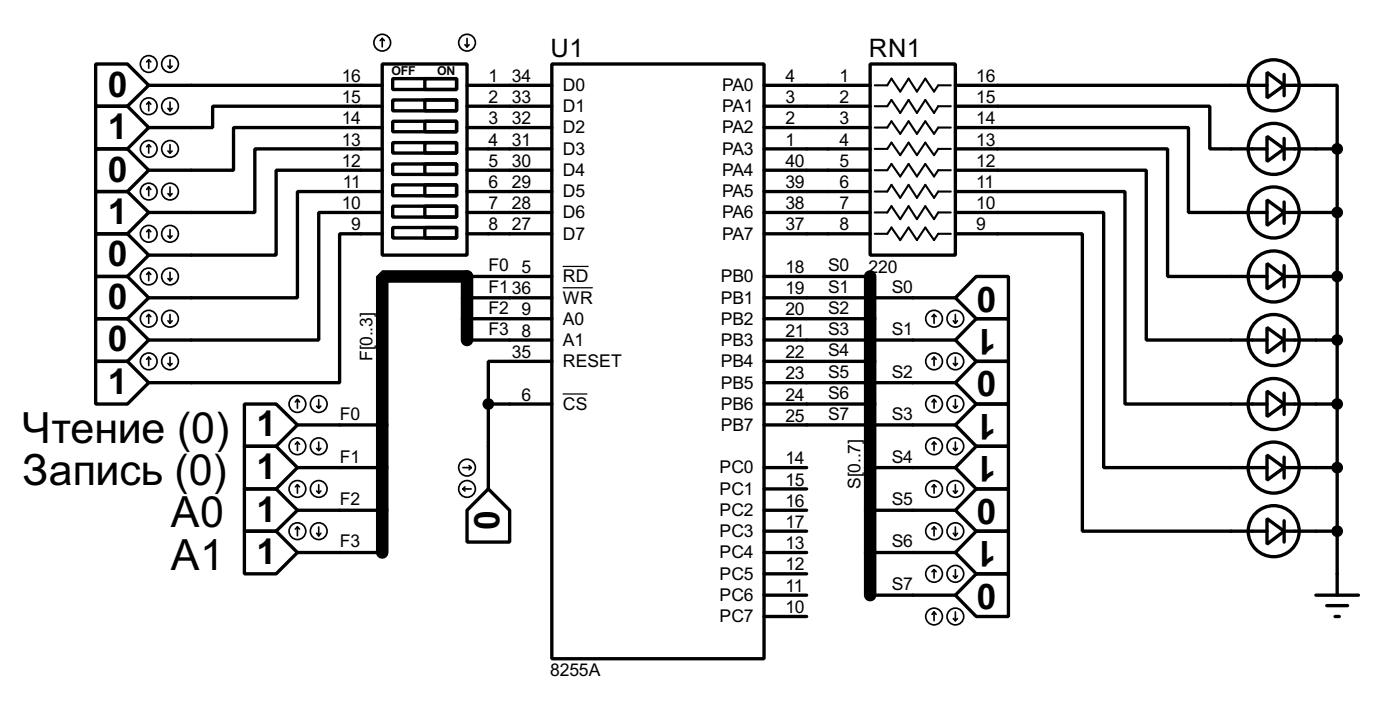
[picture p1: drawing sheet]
<svg xmlns="http://www.w3.org/2000/svg" width="168mm" height="86mm" viewBox="0 0 168 86" stroke-linecap="round" stroke-linejoin="round" font-family="sans-serif">
<path d="M104.2 33.1v38.1M55.9 40.7v-7.6h-10.1v33" fill="none" stroke="#000" stroke-width="1.5"/>
<g fill="none" stroke="#000" stroke-width=".4">
<path d="M11.5 7.7h3.8l2.5 2.5-2.5 2.5h-3.8zM11.5 12.7h3.8l2.5 2.6-2.5 2.5h-3.8zM11.5 17.8h3.8l2.5 2.6-2.5 2.5h-3.8zM17.8 10.2h28M45.8 7.7h10.1v22.8h-10.1zM45.8 12.7h-20.3v2.6h-7.7M45.8 15.3h-17.8v5.1h-10.2M45.8 17.8h-15.3v7.6h-12.7M47 9.4h7.7v1.3h-7.7zM47 12h7.7v1.3h-7.7zM47 14.5h7.7v1.3h-7.7zM47 17.1h7.7v1.2h-7.7z"/>
<path d="M47 19.6h7.7v1.3h-7.7zM50.9 9.4h3.8v1.3h-3.8zM50.9 12h3.8v1.3h-3.8zM50.9 14.5h3.8v1.3h-3.8zM50.9 17.1h3.8v1.2h-3.8zM50.9 19.6h3.8v1.3h-3.8zM55.9 17.8h10.2M55.9 10.2h10.2M55.9 12.7h10.2M55.9 15.3h10.2M66.1 7.7h25.4v71.1h-25.4zM91.5 17.8h12.7"/>
<path d="M91.5 10.2h12.7M91.5 12.7h12.7M91.5 15.3h12.7M104.2 7.7h10.2v22.8h-10.2zM114.4 12.7h30.4v5.1h6.9M114.4 15.3h27.9v10.1h9.4M114.4 17.8h25.4v15.3h11.9M114.4 10.2h37.3M151.7 8.7l2 1.5-2 1.5zM151.7 16.3l2 1.5-2 1.5zM153.7 10.2h6.4v7.6M153.7 17.8h6.4"/>
<path d="M153.7 8.9v2.6M153.7 16.6v2.5M160.1 17.8v53.4M11.5 22.9h3.8l2.5 2.5-2.5 2.6h-3.8zM11.5 28h3.8l2.5 2.5-2.5 2.6h-3.8zM11.5 33.1h3.8l2.5 2.5-2.5 2.5h-3.8zM11.5 38.1h3.8l2.5 2.6-2.5 2.5h-3.8zM45.8 20.4h-12.7v10.1h-15.3M45.8 22.9h-10.2v12.7h-17.8M45.8 25.4h-7.6v15.3h-20.4M45.8 28h-5.1v17.8h-22.9M47 22.1h7.7v1.3h-7.7z"/>
<path d="M47 24.7h7.7v1.3h-7.7zM47 27.2h7.7v1.3h-7.7zM50.9 22.1h3.8v1.3h-3.8zM50.9 24.7h3.8v1.3h-3.8zM50.9 27.2h3.8v1.3h-3.8zM55.9 33.1h10.2M55.9 25.4h10.2M55.9 20.4h10.2M55.9 22.9h10.2M55.9 28h10.2M55.9 35.6h10.2M55.9 38.1h10.2"/>
<path d="M91.5 33.1h12.7M91.5 25.4h12.7M91.5 20.4h12.7M91.5 22.9h12.7M91.5 28h12.7M91.5 35.6h22.9M91.5 38.1h12.7M114.4 20.4h22.8v20.3h14.5M114.4 22.9h20.3v25.4h17M114.4 25.4h17.7v30.5h19.6M114.4 28h15.2v35.5h22.1M116.9 33.1h3.8v5h-3.8l-2.5-2.5z"/>
<path d="M116.9 38.1h3.8v5.1h-3.8l-2.5-2.5zM151.7 23.9l2 1.5-2 1.6zM151.7 31.5l2 1.6-2 1.5zM151.7 39.2l2 1.5-2 1.5zM153.7 33.1h6.4M153.7 25.4h6.4M153.7 24.2v2.5M153.7 31.8v2.5M153.7 39.4v2.6M11.5 43.2h3.8l2.5 2.6-2.5 2.5h-3.8zM29.3 48.3h3.8l2.5 2.5-2.5 2.6h-3.8zM29.3 53.4h3.8l2.5 2.5-2.5 2.6h-3.8z"/>
<path d="M29.3 58.5h3.8l2.5 2.5-2.5 2.5h-3.8zM35.6 55.9h10.2M35.6 50.8h10.2M55.9 40.7h10.2M58.5 48.3h7.6M58.5 48.3v10.2M66.1 43.2h-7.6v5.1M91.5 55.9h5.1M91.5 48.3h12.7M91.5 40.7h22.9M91.5 43.2h12.7M91.5 45.8h22.9"/>
<path d="M91.5 50.8h22.9M91.5 58.5h5.1M104.2 55.9h10.2M114.4 50.8l2.5-2.5h3.8v5.1h-3.8zM116.9 43.2h3.8v5.1h-3.8l-2.5-2.5zM116.9 53.4h3.8v5.1h-3.8l-2.5-2.6zM116.9 58.5h3.8v5h-3.8l-2.5-2.5zM151.7 54.4l2 1.5-2 1.5zM151.7 46.8l2 1.5-2 1.5zM153.7 55.9h6.4M153.7 48.3h6.4M153.7 40.7h6.4"/>
<path d="M153.7 47v2.6M153.7 54.7v2.5M29.3 63.5h3.8l2.5 2.6-2.5 2.5h-3.8zM35.6 66.1h10.2M35.6 61h10.2M55.9 61l2.6-2.5 2.5 2.5v3.8h-5.1zM91.5 63.5h5.1M91.5 66.1h5.1M91.5 71.2h5.1M91.5 61h5.1M91.5 68.6h5.1M91.5 73.7h5.1"/>
<path d="M104.2 66.1h10.2M104.2 71.2h10.2M104.2 61h10.2M116.9 63.5h3.8v5.1h-3.8l-2.5-2.5zM116.9 68.6h3.8v5.1h-3.8l-2.5-2.5zM151.7 62l2 1.5-2 1.6zM153.7 63.5h6.4M153.7 62.3v2.5M157.5 71.2h5.1M158.8 72.4h2.5M159.8 73.7h.5"/>
<circle cx="152.4" cy="10.2" r="3.1"/>
<circle cx="152.4" cy="17.8" r="3.1"/>
<circle cx="152.4" cy="33.1" r="3.1"/>
<circle cx="152.4" cy="25.4" r="3.1"/>
<circle cx="152.4" cy="40.7" r="3.1"/>
<circle cx="152.4" cy="48.3" r="3.1"/>
<circle cx="152.4" cy="55.9" r="3.1"/>
<circle cx="152.4" cy="63.5" r="3.1"/>
</g>
<path d="M67.4 31.9h3.1M67.4 34.4h3.6M67.4 47.1h2.9" fill="none" stroke="#000" stroke-width=".15"/>
<g fill="none" stroke="#000" stroke-width=".2">
<path d="M17.8 7.2l-.2 .2M17.8 7.2l.3 .2M17.8 7.2v1M17.8 12.2v1.1M17.8 17.3v1M17.8 12.2l-.2 .3M17.8 12.2l.3 .3M17.8 17.3l-.2 .3M17.8 17.3l.3 .3M20.1 7.9l.3 .3M20.1 13l.3 .3M20.1 18.1l.3 .2"/>
<path d="M20.4 7.2v1M20.4 12.2v1.1M20.4 17.3v1M20.6 7.9l-.2 .3M20.6 13l-.2 .3M20.6 18.1l-.2 .2M45.8 4.6l-.3 .3M45.8 4.6l.2 .3M45.8 4.6v1M55.7 5.4l.2 .2M55.9 4.6v1M56.2 5.4l-.3 .2"/>
<path d="M17.8 22.4v1M17.8 27.5v1M17.8 32.6v1M17.8 37.6v1.1M17.8 22.4l-.2 .3M17.8 22.4l.3 .3M17.8 27.5l-.2 .2M17.8 27.5l.3 .2M17.8 32.6l-.2 .2M17.8 32.6l.3 .2M17.8 37.6l-.2 .3M17.8 37.6l.3 .3"/>
<path d="M20.1 23.2l.3 .2M20.1 28.2l.3 .3M20.1 33.3l.3 .3M20.1 38.4l.3 .3M20.4 22.4v1M20.4 27.5v1M20.4 32.6v1M20.4 37.6v1.1M20.6 23.2l-.2 .2M20.6 28.2l-.2 .3M20.6 33.3l-.2 .3M20.6 38.4l-.2 .3"/>
<path d="M111.8 37.6l.3 .3M111.8 37.6l-.2 .3M111.8 37.6v1.1M114.1 38.4l.3 .3M114.4 37.6v1.1M114.6 38.4l-.2 .3M17.8 42.7v1M17.8 42.7l-.2 .3M17.8 42.7l.3 .3M20.1 43.5l.3 .2M20.4 42.7v1M20.6 43.5l-.2 .2"/>
<path d="M35.6 47.8l-.2 .3M35.6 47.8l.3 .3M35.6 47.8v1M35.6 52.9v1M35.6 58v1M35.6 52.9l-.2 .2M35.6 52.9l.3 .2M35.6 58l-.2 .2M35.6 58l.3 .2M37.9 48.6l.3 .2M37.9 53.6l.3 .3M37.9 58.7l.3 .3"/>
<path d="M38.2 47.8v1M38.2 52.9v1M38.2 58v1M38.4 48.6l-.2 .2M38.4 53.6l-.2 .3M38.4 58.7l-.2 .3M55.4 58.5l.3 .2M55.4 58.5h1M55.4 55.9h1M55.7 58.2l-.3 .3M56.2 55.7l.2 .2M56.4 55.9l-.2 .3"/>
<path d="M111.8 42.7v1M111.8 47.8v1M111.8 52.9v1M111.8 58v1M111.8 42.7l.3 .3M111.8 42.7l-.2 .3M111.8 47.8l.3 .3M111.8 47.8l-.2 .3M111.8 52.9l.3 .2M111.8 52.9l-.2 .2M111.8 58l.3 .2M111.8 58l-.2 .2"/>
<path d="M114.1 43.5l.3 .2M114.1 48.6l.3 .2M114.1 53.6l.3 .3M114.1 58.7l.3 .3M114.4 42.7v1M114.4 47.8v1M114.4 52.9v1M114.4 58v1M114.6 43.5l-.2 .2M114.6 48.6l-.2 .2M114.6 53.6l-.2 .3M114.6 58.7l-.2 .3"/>
<path d="M35.6 63v1.1M35.6 63l-.2 .3M35.6 63l.3 .3M37.9 63.8l.3 .3M38.2 63v1.1M38.4 63.8l-.2 .3M111.8 63v1.1M111.8 68.1v1M111.8 73.2v1M111.8 63l.3 .3M111.8 63l-.2 .3M111.8 68.1l.3 .3"/>
<path d="M111.8 68.1l-.2 .3M111.8 73.2l.3 .3M111.8 73.2l-.2 .3M114.1 63.8l.3 .3M114.1 68.9l.3 .2M114.1 74l.3 .2M114.4 63v1.1M114.4 68.1v1M114.4 73.2v1M114.6 63.8l-.2 .3M114.6 68.9l-.2 .2M114.6 74l-.2 .2"/>
<circle cx="17.8" cy="7.7" r="1"/>
<circle cx="17.8" cy="12.7" r="1"/>
<circle cx="17.8" cy="17.8" r="1"/>
<circle cx="20.3" cy="7.7" r="1"/>
<circle cx="20.3" cy="12.7" r="1"/>
<circle cx="20.3" cy="17.8" r="1"/>
<circle cx="45.7" cy="5.1" r="1"/>
<circle cx="55.9" cy="5.1" r="1"/>
<circle cx="17.8" cy="33.1" r="1"/>
<circle cx="17.8" cy="28" r="1"/>
<circle cx="17.8" cy="38.1" r="1"/>
<circle cx="17.8" cy="22.9" r="1"/>
<circle cx="20.3" cy="38.1" r="1"/>
<circle cx="20.3" cy="33.1" r="1"/>
<circle cx="20.3" cy="28" r="1"/>
<circle cx="20.3" cy="22.9" r="1"/>
<circle cx="111.8" cy="38.1" r="1"/>
<circle cx="114.3" cy="38.1" r="1"/>
<circle cx="17.8" cy="43.2" r="1"/>
<circle cx="20.3" cy="43.2" r="1"/>
<circle cx="35.6" cy="48.3" r="1"/>
<circle cx="35.6" cy="58.5" r="1"/>
<circle cx="35.6" cy="53.4" r="1"/>
<circle cx="38.1" cy="48.3" r="1"/>
<circle cx="38.1" cy="53.4" r="1"/>
<circle cx="38.1" cy="58.5" r="1"/>
<circle cx="55.9" cy="58.5" r="1"/>
<circle cx="55.9" cy="55.9" r="1"/>
<circle cx="111.8" cy="43.2" r="1"/>
<circle cx="111.8" cy="48.3" r="1"/>
<circle cx="111.8" cy="53.4" r="1"/>
<circle cx="111.8" cy="58.5" r="1"/>
<circle cx="114.3" cy="48.3" r="1"/>
<circle cx="114.3" cy="43.2" r="1"/>
<circle cx="114.3" cy="53.4" r="1"/>
<circle cx="114.3" cy="58.5" r="1"/>
<circle cx="35.6" cy="63.5" r="1"/>
<circle cx="38.1" cy="63.5" r="1"/>
<circle cx="111.8" cy="63.5" r="1"/>
<circle cx="111.8" cy="68.6" r="1"/>
<circle cx="111.8" cy="73.7" r="1"/>
<circle cx="114.3" cy="68.6" r="1"/>
<circle cx="114.3" cy="63.5" r="1"/>
<circle cx="114.3" cy="73.7" r="1"/>
</g>
<g fill="#000" stroke="#000" stroke-width=".4">
<circle cx="160" cy="17.8" r=".5"/>
<circle cx="160" cy="25.4" r=".5"/>
<circle cx="160" cy="33.1" r=".5"/>
<circle cx="58.4" cy="48.3" r=".5"/>
<circle cx="160" cy="55.9" r=".5"/>
<circle cx="160" cy="48.3" r=".5"/>
<circle cx="160" cy="40.7" r=".5"/>
<circle cx="160" cy="63.5" r=".5"/>
</g>
<path d="M104.7 10.2h1.5l.5-.8 1.1 1.6 1-1.6 1 1.6 1-1.6 1 1.6 .5-.8h1.5M104.7 12.7h1.5l.5-.7 1.1 1.5 1-1.5 1 1.5 1-1.5 1 1.5 .5-.8h1.5M104.7 15.3h1.5l.5-.8 1.1 1.5 1-1.5 1 1.5 1-1.5 1 1.5 .5-.7h1.5M104.7 17.8h1.5l.5-.7 1.1 1.5 1-1.5 1 1.5 1-1.5 1 1.5 .5-.8h1.5M104.7 20.4h1.5l.5-.8 1.1 1.5 1-1.5 1 1.5 1-1.5 1 1.5 .5-.7h1.5M104.7 22.9h1.5l.5-.8 1.1 1.6 1-1.6 1 1.6 1-1.6 1 1.6 .5-.8h1.5M104.7 25.4h1.5l.5-.7 1.1 1.5 1-1.5 1 1.5 1-1.5 1 1.5 .5-.8h1.5M104.7 28h1.5l.5-.8 1.1 1.5 1-1.5 1 1.5 1-1.5 1 1.5 .5-.7h1.5" fill="none" stroke="#000" stroke-width=".25"/>
<g font-size="5.8">
<text x="2.6" y="52.9">Чтение (0)</text>
<text x="2.6" y="58">Запись (0)</text>
<text x="20.4" y="63.1">A0</text>
<text x="20.4" y="68.1">A1</text>
</g>
<g font-size="4.8">
<text x="12.9" y="11.6">0</text>
<text x="12.9" y="16.6">1</text>
<text x="12.9" y="21.7">0</text>
<text x="12.9" y="26.8">1</text>
<text x="12.9" y="31.9">0</text>
<text x="119.3" y="34.2" transform="rotate(-180 119.3 34.2)">0</text>
<text x="12.9" y="37">0</text>
<text x="119.3" y="39.3" transform="rotate(-180 119.3 39.3)">1</text>
<text x="12.9" y="42">0</text>
<text x="12.9" y="47.1">1</text>
<text x="119.3" y="44.4" transform="rotate(-180 119.3 44.4)">0</text>
<text x="30.7" y="52.2">1</text>
<text x="119.3" y="49.5" transform="rotate(-180 119.3 49.5)">1</text>
<text x="30.7" y="57.3">1</text>
<text x="119.3" y="59.7" transform="rotate(-180 119.3 59.7)">0</text>
<text x="119.3" y="54.6" transform="rotate(-180 119.3 54.6)">1</text>
<text x="30.7" y="62.4">1</text>
<text x="59.8" y="63.4" transform="rotate(-90 59.8 63.4)">0</text>
<text x="119.3" y="64.7" transform="rotate(-180 119.3 64.7)">1</text>
<text x="30.7" y="67.4">1</text>
<text x="119.3" y="69.8" transform="rotate(-180 119.3 69.8)">0</text>
</g>
<g font-size="3.4">
<text x="65.9" y="6.9">U1</text>
<text x="104" y="6.9">RN1</text>
</g>
<g font-size="2.4">
<text x="40.9" y="9.8">16</text>
<text x="58.5" y="9.8">1</text>
<text x="61.3" y="9.8">34</text>
<text x="67.4" y="10.9">D0</text>
<text x="86.4" y="10.9">PA0</text>
<text x="94" y="9.8">4</text>
<text x="100.5" y="9.8">1</text>
<text x="116.9" y="9.8">16</text>
<text x="40.9" y="12.3">15</text>
<text x="40.9" y="14.8">14</text>
<text x="40.9" y="17.4">13</text>
<text x="58.5" y="12.3">2</text>
<text x="58.5" y="14.8">3</text>
<text x="58.5" y="17.4">4</text>
<text x="61.3" y="12.3">33</text>
<text x="61.3" y="14.8">32</text>
<text x="61.3" y="17.4">31</text>
<text x="67.4" y="13.4">D1</text>
<text x="67.4" y="16">D2</text>
<text x="86.4" y="13.4">PA1</text>
<text x="86.4" y="16">PA2</text>
<text x="94" y="12.3">3</text>
<text x="94" y="14.8">2</text>
<text x="94" y="17.4">1</text>
<text x="100.5" y="12.3">2</text>
<text x="100.5" y="14.8">3</text>
<text x="100.5" y="17.4">4</text>
<text x="116.9" y="12.3">15</text>
<text x="116.9" y="14.8">14</text>
<text x="116.9" y="17.4">13</text>
<text x="40.9" y="19.9">12</text>
<text x="41.1" y="22.5">11</text>
<text x="58.5" y="19.9">5</text>
<text x="58.5" y="22.5">6</text>
<text x="61.3" y="19.9">30</text>
<text x="61.3" y="22.5">29</text>
<text x="67.4" y="18.5">D3</text>
<text x="67.4" y="21.1">D4</text>
<text x="67.4" y="23.6">D5</text>
<text x="86.4" y="18.5">PA3</text>
<text x="86.4" y="21.1">PA4</text>
<text x="86.4" y="23.6">PA5</text>
<text x="94" y="19.9">40</text>
<text x="94" y="22.5">39</text>
<text x="100.5" y="19.9">5</text>
<text x="100.5" y="22.5">6</text>
<text x="116.9" y="19.9">12</text>
<text x="116.9" y="22.5">11</text>
<text x="40.9" y="25">10</text>
<text x="42.1" y="27.5">9</text>
<text x="58.5" y="25">7</text>
<text x="58.5" y="27.5">8</text>
<text x="61.3" y="25">28</text>
<text x="61.3" y="27.5">27</text>
<text x="67.4" y="26.1">D6</text>
<text x="67.4" y="28.7">D7</text>
<text x="86.4" y="26.1">PA6</text>
<text x="86.4" y="28.7">PA7</text>
<text x="94" y="25">38</text>
<text x="94" y="27.5">37</text>
<text x="100.5" y="25">7</text>
<text x="100.5" y="27.5">8</text>
<text x="116.9" y="25">10</text>
<text x="116.9" y="27.5">9</text>
<text x="58.5" y="32.5">F0</text>
<text x="58.5" y="35">F136</text>
<text x="62.4" y="32.6">5</text>
<text x="67.4" y="33.8">RD</text>
<text x="86.3" y="33.8">PB0</text>
<text x="94" y="32.6">18</text>
<text x="94" y="35.2">19</text>
<text x="99.1" y="32.5">S0</text>
<text x="99.1" y="35">S1</text>
<text x="104" y="32.6">220</text>
<text x="106.7" y="35">S0</text>
<text x="58.5" y="40">F3</text>
<text x="58.5" y="37.5">F2</text>
<text x="62.4" y="37.7">9</text>
<text x="62.4" y="40.2">8</text>
<text x="67.4" y="36.3">WR</text>
<text x="67.4" y="38.8">A0</text>
<text x="67.4" y="41.4">A1</text>
<text x="86.3" y="36.3">PB1</text>
<text x="86.3" y="38.8">PB2</text>
<text x="86.3" y="41.4">PB3</text>
<text x="94" y="37.7">20</text>
<text x="94" y="40.2">21</text>
<text x="99.1" y="37.5">S2</text>
<text x="99.1" y="40">S3</text>
<text x="106.7" y="40">S1</text>
<text x="44.6" y="43.2" transform="rotate(-90 44.6 43.2)">F[0..3]</text>
<text x="61.3" y="42.8">35</text>
<text x="62.4" y="47.9">6</text>
<text x="67.4" y="43.9">RESET</text>
<text x="86.3" y="43.9">PB4</text>
<text x="86.3" y="46.5">PB5</text>
<text x="94" y="42.8">22</text>
<text x="94" y="45.4">23</text>
<text x="94" y="47.9">24</text>
<text x="99.1" y="42.6">S4</text>
<text x="99.1" y="45.2">S5</text>
<text x="99.1" y="47.7">S6</text>
<text x="106.7" y="45.2">S2</text>
<text x="40.7" y="50.2">F0</text>
<text x="67.4" y="49">CS</text>
<text x="86.3" y="49">PB6</text>
<text x="86.3" y="51.5">PB7</text>
<text x="94" y="50.4">25</text>
<text x="99.1" y="50.2">S7</text>
<text x="106.7" y="50.2">S3</text>
<text x="40.7" y="55.3">F1</text>
<text x="86.1" y="56.6">PC0</text>
<text x="86.1" y="59.2">PC1</text>
<text x="94" y="55.5">14</text>
<text x="94" y="58.1">15</text>
<text x="103" y="58.4" transform="rotate(-90 103 58.4)">S[0..7]</text>
<text x="106.7" y="55.3">S4</text>
<text x="40.7" y="65.5">F3</text>
<text x="40.7" y="60.4">F2</text>
<text x="86.1" y="61.7">PC2</text>
<text x="86.1" y="64.2">PC3</text>
<text x="94" y="60.6">16</text>
<text x="94" y="63.1">17</text>
<text x="94" y="65.7">13</text>
<text x="106.7" y="60.4">S5</text>
<text x="106.7" y="65.5">S6</text>
<text x="86.1" y="66.8">PC4</text>
<text x="86.1" y="69.3">PC5</text>
<text x="86.1" y="71.9">PC6</text>
<text x="94" y="68.2">12</text>
<text x="94" y="70.8">11</text>
<text x="106.7" y="70.6">S7</text>
<text x="86.1" y="74.4">PC7</text>
<text x="94" y="73.3">10</text>
<text x="65.9" y="80.9">8255A</text>
</g>
<g font-size="1.7">
<text x="46.9" y="9">OFF</text>
<text x="52.3" y="9">ON</text>
</g>
</svg>
